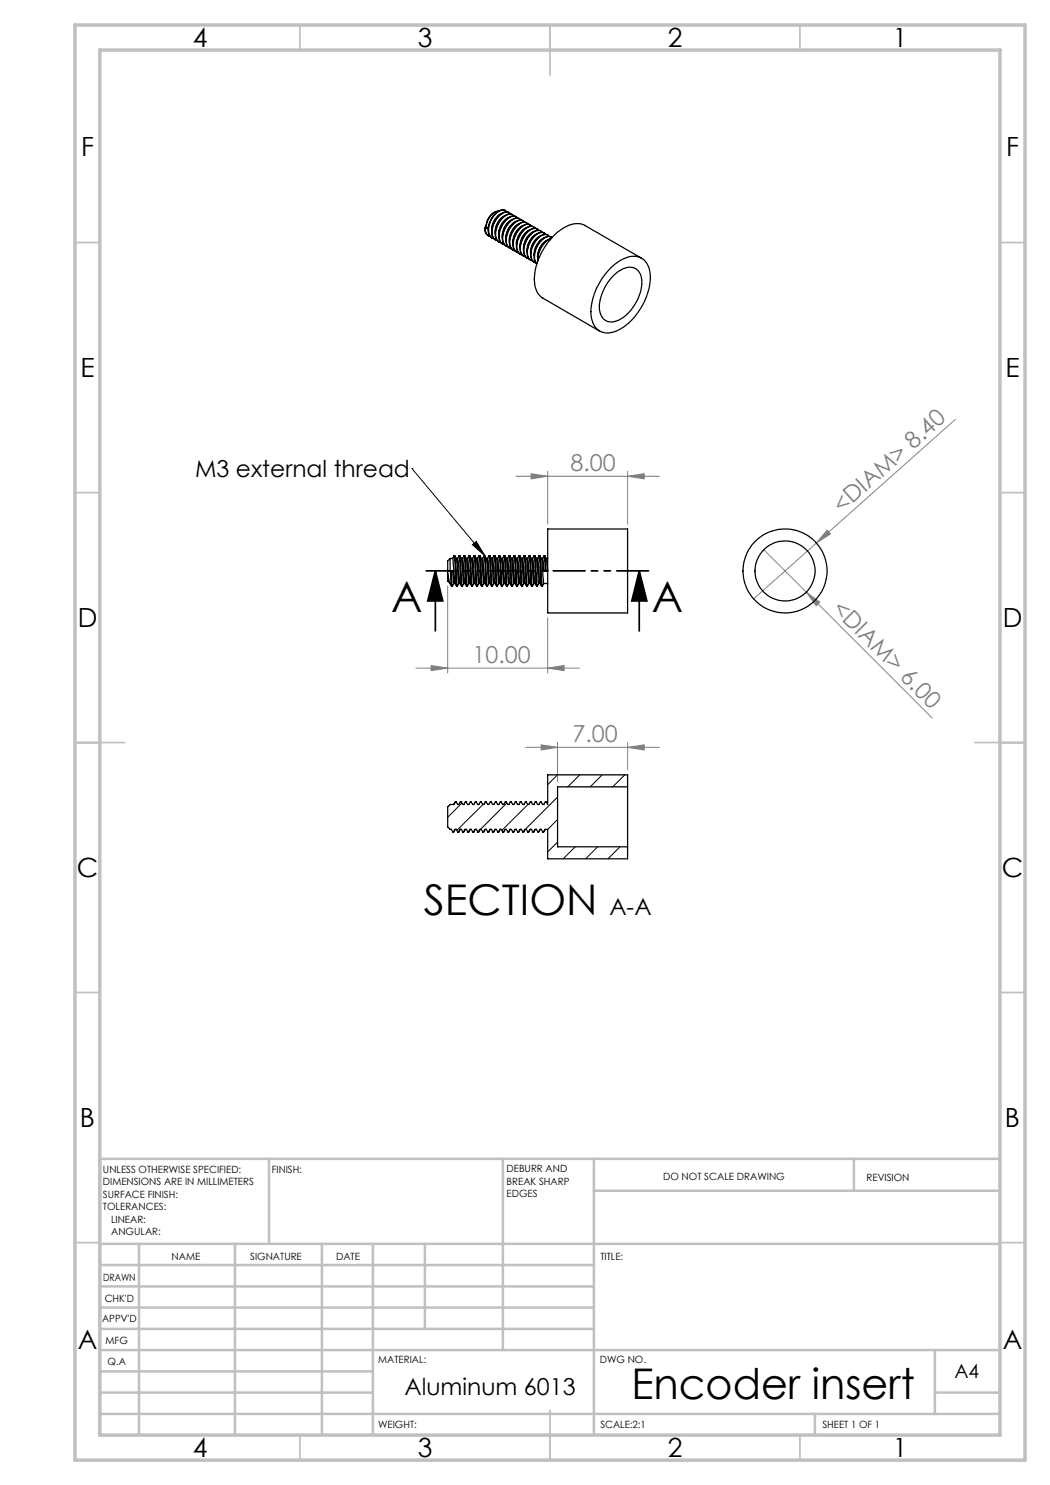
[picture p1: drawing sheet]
<svg xmlns="http://www.w3.org/2000/svg" width="210mm" height="297mm" viewBox="0 0 210 297" stroke-linecap="round" stroke-linejoin="round" font-family="sans-serif">
<path d="M82.4 93.7h.1M82.4 93.7l14.6 17.5M94.5 108.9l.7-.6 1.8 2.9z" fill="none" stroke="#000" stroke-width=".2"/>
<path d="M87.1 114.2l1.4 6h-3zM87.1 114.2v12M127.8 114.2l1.6 6h-3zM127.8 114.2v12" fill="none" stroke="#000" stroke-width=".35"/>
<g fill="none" stroke="#808080" stroke-width=".2">
<path d="M103.2 95.2h28.7M106.2 94.8l3.3 .4-3.3 .6zM109.5 94.3v10.5M125.5 95.2l3.3-.4v1zM125.5 94.3v10.5M191.1 83.9l-27.8 24.7M89.5 117.2v17.4M152.8 110l33.6 33.6M161.3 118.4l2.6 2-.7 .7zM163.3 108.6l-12.6 11.2M165.4 106l.7 .8-2.8 1.8zM83.2 133.6h32.7"/>
<path d="M86.2 133.1l3.3 .5-3.3 .5zM109.5 133.6l3.3-.5v1zM109.5 123.6v11M105.2 149.5h26.7M108.2 149l3.3 .5-3.3 .5zM111.5 148.5v7.9M125.5 149.5l3.3-.5v1zM125.5 148.5v5.5"/>
</g>
<path d="M129.9 114.2h-44.8" fill="none" stroke="#000" stroke-width=".35" stroke-dasharray="6.3 1.3 1.3 1.3 1.3 1.3" stroke-dashoffset="-.2"/>
<g fill="none" stroke="#c0c0c0" stroke-width=".35">
<path d="M60 5v5M110 5v10M160 5v5M15 48.5h5M200 48.5h5M15 98.5h5M200 98.5h5M15 148.5h10M195 148.5h10M15 198.5h5M200 198.5h5M15 248.5h5"/>
<path d="M200 248.5h5M60 287v5M110 282v10M160 287v5"/>
</g>
<g fill="none" stroke="#c0c0c0" stroke-width=".5">
<path d="M53.8 231.8v17M100.6 231.8v38.2M118.8 231.8v55.2M118.8 238.2h81.2M170.8 231.8v6.4M200 231.8h-180v55.2M20 248.8h180M20 257.3h98.8M20 253h98.8M27.8 248.8v38.2M47 248.8v38.2M64.4 248.8v38.2"/>
<path d="M74.6 248.8v38.2M85 248.8v17M20 265.8h98.8M20 261.5h98.8M20 278.5h54.6M20 274.3h54.6M20 270h180M187 278.5h13M187 270v12.8M20 282.8h180M163 282.8v4.2"/>
</g>
<path d="M15 5h190v287h-190zM20 10h180v277h-180z" fill="none" stroke="#c0c0c0" stroke-width=".7"/>
<g fill="#000">
<path d="M94.5 108.9l.7-.6 1.8 2.9z"/>
<path d="M127.8 114.2l1.6 6h-3zM87.1 114.2l1.4 6h-3z"/>
</g>
<g fill="#808080">
<path d="M165.4 106l.7 .8-2.8 1.8z"/>
<path d="M161.3 118.4l2.6 2-.7 .7z"/>
<path d="M125.5 95.2l3.3-.4v1zM106.2 94.8l3.3 .4-3.3 .6zM125.5 149.5l3.3-.5v1zM108.2 149l3.3 .5-3.3 .5z"/>
<path d="M86.2 133.1l3.3 .5-3.3 .5zM109.5 133.6l3.3-.5v1z"/>
</g>
<g fill="none" stroke="#000" stroke-width=".25">
<path d="M96.9 45.7l.3 1 .5 .5M96.9 45.7l.1 .1M97 45.8l.2 .7a1.08 1.08 0 0 0 .9 .8M97.3 45.4l.3 .2M97.3 45v.4M97.3 45l-.4 .7M97.6 45.6l-.6 .2M97.6 45.6v.2M99 42.4l-.6 .4-.8 .9-.3 1.3M99.8 42.2a3.4 3.4 0 0 0-2.5 3.2M100.3 42.7a3.7 3.7 0 0 0-2 3.5M101 43.1a3.6 3.6 0 0 0-1.9 3.5"/>
<path d="M101.1 42.1a1.43 1.43 0 0 0-1.8 .4 4.2 4.2 0 0 0-1.4 4.6l.5 .5M101.4 42.4a1.38 1.38 0 0 0-2.1 .2 4.2 4.2 0 0 0-1.3 4.6l.4 .4 .4 .1M101.7 43.5a3.6 3.6 0 0 0-1.9 3.5M101.8 42.5a1.43 1.43 0 0 0-1.8 .4 4.2 4.2 0 0 0-1.4 4.7l.5 .4M102.1 42.8l-.3-.3a2.15 2.15 0 0 0-2.4 1.1 4 4 0 0 0-.7 4l.8 .6M102.4 44a3.6 3.6 0 0 0-1.9 3.4M102.5 42.9a1.39 1.39 0 0 0-1.8 .5 4.1 4.1 0 0 0-1.4 4.5l.5 .5M102.8 43.2a1.3 1.3 0 0 0-2 .2 4.2 4.2 0 0 0-1.4 4.6l.4 .4 .4 .1M103.1 44.3a3.6 3.6 0 0 0-1.9 3.5M103.2 43.4a1.37 1.37 0 0 0-1.8 .3 4.2 4.2 0 0 0-1.4 4.7l.5 .4M103.5 43.6a1.34 1.34 0 0 0-2 .2 4.1 4.1 0 0 0-1.4 4.6l.8 .6M103.8 44.8a3.6 3.6 0 0 0-1.9 3.5"/>
<path d="M103.9 43.8a1.42 1.42 0 0 0-1.8 .4 4.5 4.5 0 0 0-1.5 4.3l.6 .7M104 50.8l.1 .1M104.2 44a1.3 1.3 0 0 0-2 .2 4.2 4.2 0 0 0-1.4 4.6l.8 .6M104.5 45.2a3.6 3.6 0 0 0-1.9 3.5M104.7 44.2a1.61 1.61 0 0 0-2.2 .7 4.5 4.5 0 0 0-1.2 4l.3 .5 .4 .2M104.9 44.4a1.34 1.34 0 0 0-2 .2 4.1 4.1 0 0 0-1.4 4.6l.8 .6M105.2 45.6a3.6 3.6 0 0 0-1.9 3.5M105.4 44.6a1.63 1.63 0 0 0-2.2 .7 4.6 4.6 0 0 0-1.2 4l.7 .8M105.6 44.8a1.3 1.3 0 0 0-2 .2 4.2 4.2 0 0 0-1.4 4.6l.8 .6M105.9 46a3.6 3.6 0 0 0-1.9 3.5M106.1 45a1.47 1.47 0 0 0-1.9 .4 4.2 4.2 0 0 0-1.3 4.6l.5 .4M106.3 45.2a1.34 1.34 0 0 0-2 .2 4.1 4.1 0 0 0-1.4 4.6l.5 .5 .3 .1"/>
<path d="M106.6 46.4a3.6 3.6 0 0 0-1.9 3.5M106.8 45.4a1.47 1.47 0 0 0-1.9 .4 4.2 4.2 0 0 0-1.3 4.6l.4 .4M107 45.6l-.2-.2a2.09 2.09 0 0 0-2.4 1.1 3.9 3.9 0 0 0-.8 3.9l.8 .6M107.4 46.8a3.7 3.7 0 0 0-2 3.5M107.5 45.8a1.44 1.44 0 0 0-1.9 .4 4.2 4.2 0 0 0-1.3 4.6l.5 .5M107.7 46.1a1.3 1.3 0 0 0-2 .1 4.2 4.2 0 0 0-1.3 4.7l.7 .5M108.1 47.2a3.7 3.7 0 0 0-2 3.5M108.2 46.2a1.45 1.45 0 0 0-1.9 .4 4.2 4.2 0 0 0-1.3 4.6l.5 .5M108.4 46.5a1.34 1.34 0 0 0-2 .2 4.1 4.1 0 0 0-1.3 4.6l.7 .5M108.8 47.6a3.7 3.7 0 0 0-2 3.5M108.9 46.6a1.47 1.47 0 0 0-1.9 .4 4.2 4.2 0 0 0-1.3 4.6l.5 .5M109.1 46.9a1.3 1.3 0 0 0-2 .2 4.2 4.2 0 0 0-1.3 4.6l.7 .5"/>
<path d="M109.6 47a1.57 1.57 0 0 0-2.1 .7 4.1 4.1 0 0 0-1.1 4.3l.5 .5M109.9 47.3a1.34 1.34 0 0 0-2.1 .2 4.1 4.1 0 0 0-1.3 4.6l.7 .5M110 47.9a3.2 3.2 0 0 0-2.5 3.6M110.2 47.8a4.5 4.5 0 0 0-2.6 4.2M110.2 47.7a4.3 4.3 0 0 0-2.6 4.5M110.3 47.4a1.43 1.43 0 0 0-1.8 .4 4.1 4.1 0 0 0-1.4 4.6l.3 .3a3.5 3.5 0 0 1 .6-4.2 1.92 1.92 0 0 1 2.4-1M122.3 53.4a6.3 6.3 0 0 1 5.4-2 4 4 0 0 1 2.4 4.3 12.9 12.9 0 0 1-6.8 10.5 3.3 3.3 0 0 1-5-2.7 12.7 12.7 0 0 1 4-10.1zM122.6 55.2a4.1 4.1 0 0 1 4.4-1.5 3.4 3.4 0 0 1 1.2 4 8.8 8.8 0 0 1-5 6.5 2.37 2.37 0 0 1-3.3-2.1 9.3 9.3 0 0 1 2.7-6.9zM128.3 51.6l-11.3-6.5a4.6 4.6 0 0 0-5 1 12.8 12.8 0 0 0-5 10.9 3.5 3.5 0 0 0 1.6 2.7l11.3 6.5M89.5 114.2h1l.3 2.5M89.5 114.2v.5M89.5 114.7v1.5l.5 .5"/>
<path d="M90 111.7v2.5M90 111.7l-.5 .5v2M90 111.7h.5M90.1 114.2l.2 3-.4-.9-.4-1.6M90.2 114.2l.3 3 .3-.5M90.3 117.2h.2M90.5 111.7l.3 3.4a2.72 2.72 0 0 0 .5 2.1M90.5 111.7l.3-.5 .5 6M90.8 116.7h.2M90.8 111.2h.1M91.3 111.7h.2M91.3 117.2h.1"/>
<path d="M91.5 111.7l.3 3.4a3.2 3.2 0 0 0 .5 2.1M91.8 116.7l-.4 .5-.4-6a4.9 4.9 0 0 1 .5 3l.2 2.4 .3 .1M91.8 111.2h.2M91.8 111.2l.5 6M91.8 111.2l-.3 .5M92 111.2l.3 .5M92 111.2l.5 6M92.3 111.7l.5 5M92.3 111.7l.3 .1 .2 2.8a4.1 4.1 0 0 0 .5 2.6M92.3 117.2h.2M92.8 116.7l-.3 .5M92.8 116.7h.2"/>
<path d="M92.8 111.2l.4 4.4a2.34 2.34 0 0 0 .2 1.6h.1M92.8 111.2h.2M92.8 111.2l-.3 .5M93 111.2l.5 6 .3-.5M93 111.2l.3 .5M93.3 111.7l.5 5M93.3 111.7h.2M93.5 111.7l.3-.5 .5 6M93.5 111.7l.3 2.9a4.4 4.4 0 0 0 .5 2.6M93.8 116.7h.2M93.8 111.2h.1a2.34 2.34 0 0 1 .2 1.6l.4 4.4M94 111.2a4.9 4.9 0 0 1 .5 3l.2 2.4 .3 .1"/>
<path d="M94.3 111.7h.2M94.3 117.2h.2M94.5 111.7l.3 3.4a3.2 3.2 0 0 0 .5 2.1M94.8 116.7l-.3 .5M94.8 111.2h.2M94.8 111.2l.5 6M94.8 111.2l-.3 .5M95 111.2l.3 .5M95 111.2l.5 6M95.3 111.7l.3 .1 .2 3.3a3.2 3.2 0 0 0 .5 2.1l-.5-6-.3 .5M95.3 111.7l.5 5M95.3 117.2h.2"/>
<path d="M95.8 116.7l-.3 .5M95.8 116.7h.2M95.8 111.2l.2 .1 .4 5.9 .4-.5M96 111.2l.3 .5M96.3 111.7l.5 5M96.3 111.7h.2M96.3 117.2h.1M96.5 111.7l.3 3.4a2.72 2.72 0 0 0 .5 2.1M96.8 116.7h.2M96.8 111.2h.1a2.34 2.34 0 0 1 .2 1.6l.4 4.4M96.8 111.2l.5 6M96.8 111.2l-.3 .5"/>
<path d="M97 111.2l.3 .5M97.3 111.7l.4 4.9 .3 .1M97.3 111.7h.2M97.3 117.2h.2M97.5 111.7l.3 3.4a3.2 3.2 0 0 0 .5 2.1M97.8 116.7l-.3 .5M97.8 111.2h.2M97.8 111.2l.5 6M97.8 111.2l-.3 .5M98 111.2l.3 .5M98 111.2l.5 6M98.3 111.7h.2l.1 .2 .2 3.2a2.98 2.98 0 0 0 .5 2.1l-.5-6-.3 .5"/>
<path d="M98.3 111.7l.5 5M98.3 117.2h.2M98.8 116.7l-.3 .5M98.8 116.7h.2M98.8 111.2h.2M99 111.2a2.98 2.98 0 0 1 .4 2l.2 2.4a1.62 1.62 0 0 1-.2 1.6zM99.3 111.7h.2M99.3 117.2h.1M99.5 111.7l.3 3.4a2.72 2.72 0 0 0 .5 2.1M99.5 111.7l.3-.5 .5 6M99.8 116.7h.2M99.8 111.2h.1a2.34 2.34 0 0 1 .2 1.6l.4 4.4"/>
<path d="M100 111.2l.3 .5M100.3 111.7l.4 4.6 .1 .4h.2M100.3 111.7h.2M100.3 117.2h.2M100.5 111.7l.3 3.4a3.2 3.2 0 0 0 .5 2.1M100.8 116.7l-.3 .5M100.8 111.2h.2M100.8 111.2l.5 6M100.8 111.2l-.3 .5M101 111.2l.3 .5M101 111.2l.5 6M101.3 111.7h.2l.1 .2 .2 3.2a2.98 2.98 0 0 0 .5 2.1l-.5-6-.3 .5"/>
<path d="M101.3 111.7l.5 5M101.3 117.2h.2M101.8 116.7l-.3 .5M101.8 116.7h.2M101.8 111.2h.2M102 111.2a2.98 2.98 0 0 1 .4 2l.2 2.4a1.62 1.62 0 0 1-.2 1.6zM102.3 111.7h.2M102.3 117.2h.1M102.5 111.7l.3 3.4a2.72 2.72 0 0 0 .5 2.1M102.5 111.7l.3-.5 .5 6M102.8 116.7h.2M102.8 111.2h.1"/>
<path d="M103.3 111.7l-.3-.5 .5 6M103.3 111.7l.5 5M103.3 111.7h.2M103.3 117.2h.2M103.5 111.7l.3 3.4a3.2 3.2 0 0 0 .5 2.1M103.8 116.7l-.3 .5M103.8 116.7h.2M103.8 111.2h.2M103.8 111.2l.5 6M103.8 111.2l-.3 .5M104 111.2l.3 .5M104 111.2l.5 6"/>
<path d="M104.3 111.7l.5 5M104.3 111.7h.2M104.3 117.2h.2M104.8 116.7l-.3 .5M104.8 116.7h.2M104.8 111.2l.5 6a2.98 2.98 0 0 1-.5-2.1l-.3-3.4zM104.8 111.2h.2M105 111.2a2.98 2.98 0 0 1 .4 2l.2 2.4a1.62 1.62 0 0 1-.2 1.6zM105.3 111.7h.2M105.3 117.2h.1M105.5 111.7l.3 3.4a2.72 2.72 0 0 0 .5 2.1M105.8 116.7h.2"/>
<path d="M105.8 111.2h.2M105.8 111.2l.5 6M105.8 111.2l-.3 .5M106 111.2l.3 .5M106 111.2l.5 6M106.3 111.7l.5 5M106.3 111.7h.2M106.3 117.2h.2M106.5 111.7l.3 3.4a3.2 3.2 0 0 0 .5 2.1M106.8 116.7l-.3 .5M106.8 116.7h.2M106.8 111.2h.2"/>
<path d="M106.8 111.2l.5 6M106.8 111.2l-.3 .5M107 111.2l.3 .5M107 111.2l.5 6M107.3 111.7l.5 5M107.3 111.7h.2M107.3 117.2h.2M107.5 111.7l.3-.5 .5 5.9 .1 .1M107.5 111.7l.3 3.4a2.98 2.98 0 0 0 .5 2.1M107.8 116.7l-.3 .5M107.8 116.7h.2M107.8 111.2l.2 .1 .4 5.9 .4-.5"/>
<path d="M108 111.2a2.98 2.98 0 0 1 .4 2l.3 3.4 .8 .1M108.3 111.7h.2M108.5 111.7l.3 2.5h.7M108.8 111.2h.2M108.8 111.2l.3 3M108.8 111.2l-.3 .5M109 111.2l.3 .5M109 111.2l.2 3M109.3 111.7l.2 2.5M109.3 111.7h.2M109.5 105.8h16v16.8h-16zM125.5 157.4v-2.4h-16v5.9l-.3-.6h-.1l-.3 .6h-.3l-.3-.6-.4 .6h-.3l-.3-.6h-.1l-.3 .6h-.3l-.3-.6h-.1l-.3 .6h-.3l-.3-.6-.4 .6h-.3l-.3-.6h-.1l-.3 .6h-.3l-.3-.6h-.1l-.3 .6h-.3l-.3-.6-.4 .6h-.3l-.3-.6h-.1l-.3 .6h-.3l-.3-.6h-.1l-.3 .6h-.3l-.3-.6-.4 .6h-.3l-.3-.6h-.1l-.3 .6h-.3l-.3-.6-.4 .6h-.3l-.3-.6-.4 .6h-.3l-.3-.6h-.1l-.3 .6h-.3l-.3-.6-.4 .6h-.3l-.3-.6-.4 .6h-.3l-.3-.6h-.1l-.3 .6h-.3l-.3-.6-.4 .6h-.8l-.5 .5v4l.5 .5h.3l.4 .5"/>
<path d="M125.5 157.4v12M125.5 157.4h-14v12h14M91 165.9l-.3 .5M91 165.9h.3l.3 .5h.1M91.1 160.4l-.4 .5M91.7 166.4l.3-.5h.3l.3 .5h.1M92 165.9l-.3 .5M93 165.9l-.3 .5M93 165.9h.3l.4 .5M94 165.9l-.3 .5M94 165.9h.3l.3 .5h.1M94.7 166.4l.3-.5h.3l.3 .5h.1"/>
<path d="M95 165.9l-.3 .5M96 165.9l-.3 .5M96 165.9h.3l.4 .5M97 165.9l-.3 .5M97 165.9h.3l.3 .5h.1M98 165.9l-.3 .5M98 165.9h.3l.3 .5h.1M99 165.9l-.3 .5M99 165.9h.3l.4 .5M100 165.9l-.3 .5M100 165.9h.3l.3 .5h.1M101 165.9l-.3 .5"/>
<path d="M101 165.9h.3l.4 .5M102 165.9l-.3 .5M102 165.9h.3l.4 .5M103 165.9l-.3 .5M103 165.9h.3l.3 .5h.1M104 165.9l-.3 .5M104 165.9h.3l.4 .5M105 165.9l-.3 .5M105 165.9h.3l.4 .5M105.7 166.4l.3-.5h.3l.3 .5h.1M106 165.9l-.3 .5M107 165.9l-.3 .5"/>
<path d="M107 165.9h.3l.4 .5M108 165.9l-.3 .5M108 165.9h.3l.4 .5M108.7 166.4l.3-.5h.5v5.9h16v-2.4M109 165.9l-.3 .5"/>
<circle cx="157" cy="114.2" r="6"/>
<circle cx="157" cy="114.2" r="8.4"/>
</g>
<g fill="none" stroke="#000" stroke-width=".2">
<path d="M111.5 155l-2 1.9M111.5 159.4l-6.4 6.5M116 155l-2.4 2.4M120.4 155l-2.4 2.4M125 155l-2.4 2.4M92.4 160.6l-2.9 2.9M96 166l-.4 .4M96.6 160.9l-5.2 5.2M97.1 160.3l-.1 .1M101.4 160.6l-5.3 5.3M105 166l-.4 .4M105.6 160.9l-5.2 5.2"/>
<path d="M106.1 160.3l-.1 .1M111.5 163.9l-2 2M111.5 168.4l-2 2M115 169.4l-2.4 2.4M119.5 169.4l-2.4 2.4M124 169.4l-2.4 2.4"/>
</g>
<g font-size="8.5">
<text x="78.2" y="122.4">A</text>
<text x="130.4" y="122.4">A</text>
<text x="84.8" y="183">SECTION</text>
<text x="126.3" y="279.7">Encoder insert</text>
</g>
<g font-size="5.3">
<text x="38.5" y="9.5">4</text>
<text x="83.5" y="9.5">3</text>
<text x="133.6" y="9.5">2</text>
<text x="178.6" y="9.5">1</text>
<text x="16.2" y="31.3">F</text>
<text x="201.2" y="31.3">F</text>
<text x="16.1" y="75.5">E</text>
<text x="201.1" y="75.5">E</text>
<text x="15.5" y="125.5">D</text>
<text x="200.5" y="125.5">D</text>
<text x="15.4" y="175.5">C</text>
<text x="200.4" y="175.5">C</text>
<text x="16" y="225.5">B</text>
<text x="201" y="225.5">B</text>
<text x="15.5" y="269.8">A</text>
<text x="200.5" y="269.8">A</text>
<text x="38.5" y="291.5">4</text>
<text x="83.5" y="291.5">3</text>
<text x="133.6" y="291.5">2</text>
<text x="178.6" y="291.5">1</text>
</g>
<g font-size="4.7">
<text x="39" y="95.4">M3 external thread</text>
<text x="121.9" y="183">A-A</text>
<text x="80.9" y="278.9">Aluminum 6013</text>
</g>
<g font-size="4.7" fill="#808080">
<text x="114.1" y="94.2">8.00</text>
<text x="168.3" y="102.8" transform="rotate(-42 168.3 102.8)">&lt;DIAM&gt; 8.40</text>
<text x="166.3" y="122" transform="rotate(45 166.3 122)">&lt;DIAM&gt; 6.00</text>
<text x="94.5" y="132.6">10.00</text>
<text x="114.5" y="148.4">7.00</text>
</g>
<text font-size="3.9" x="190.9" y="275.5">A4</text>
<g font-size="2">
<text x="20.6" y="234.6">UNLESS OTHERWISE SPECIFIED:</text>
<text x="20.6" y="237.1">DIMENSIONS ARE IN MILLIMETERS</text>
<text x="20.6" y="239.6">SURFACE FINISH:</text>
<text x="54.4" y="234.6">FINISH:</text>
<text x="101.3" y="234.5">DEBURR AND</text>
<text x="101.3" y="237">BREAK SHARP</text>
<text x="101.3" y="239.5">EDGES</text>
<text x="132.6" y="236">DO NOT SCALE DRAWING</text>
<text x="173.3" y="236.2">REVISION</text>
<text x="20.6" y="242.1">TOLERANCES:</text>
<text x="22.2" y="244.6">LINEAR:</text>
<text x="22.2" y="247.1">ANGULAR:</text>
<text x="34.3" y="252">NAME</text>
<text x="50" y="251.9">SIGNATURE</text>
<text x="67.2" y="251.9">DATE</text>
<text x="120.1" y="251.9">TITLE:</text>
<text x="20.6" y="256.1">DRAWN</text>
<text x="20.9" y="260.3">CHK'D</text>
<text x="20.4" y="264.4">APPV'D</text>
<text x="21.1" y="268.8">MFG</text>
<text x="21.5" y="273">Q.A</text>
<text x="75.6" y="272.5">MATERIAL:</text>
<text x="120" y="272.5">DWG NO.</text>
<text x="75.6" y="285.5">WEIGHT:</text>
<text x="120.1" y="285.6">SCALE:2:1</text>
<text x="164.5" y="285.6">SHEET 1 OF 1</text>
</g>
</svg>
